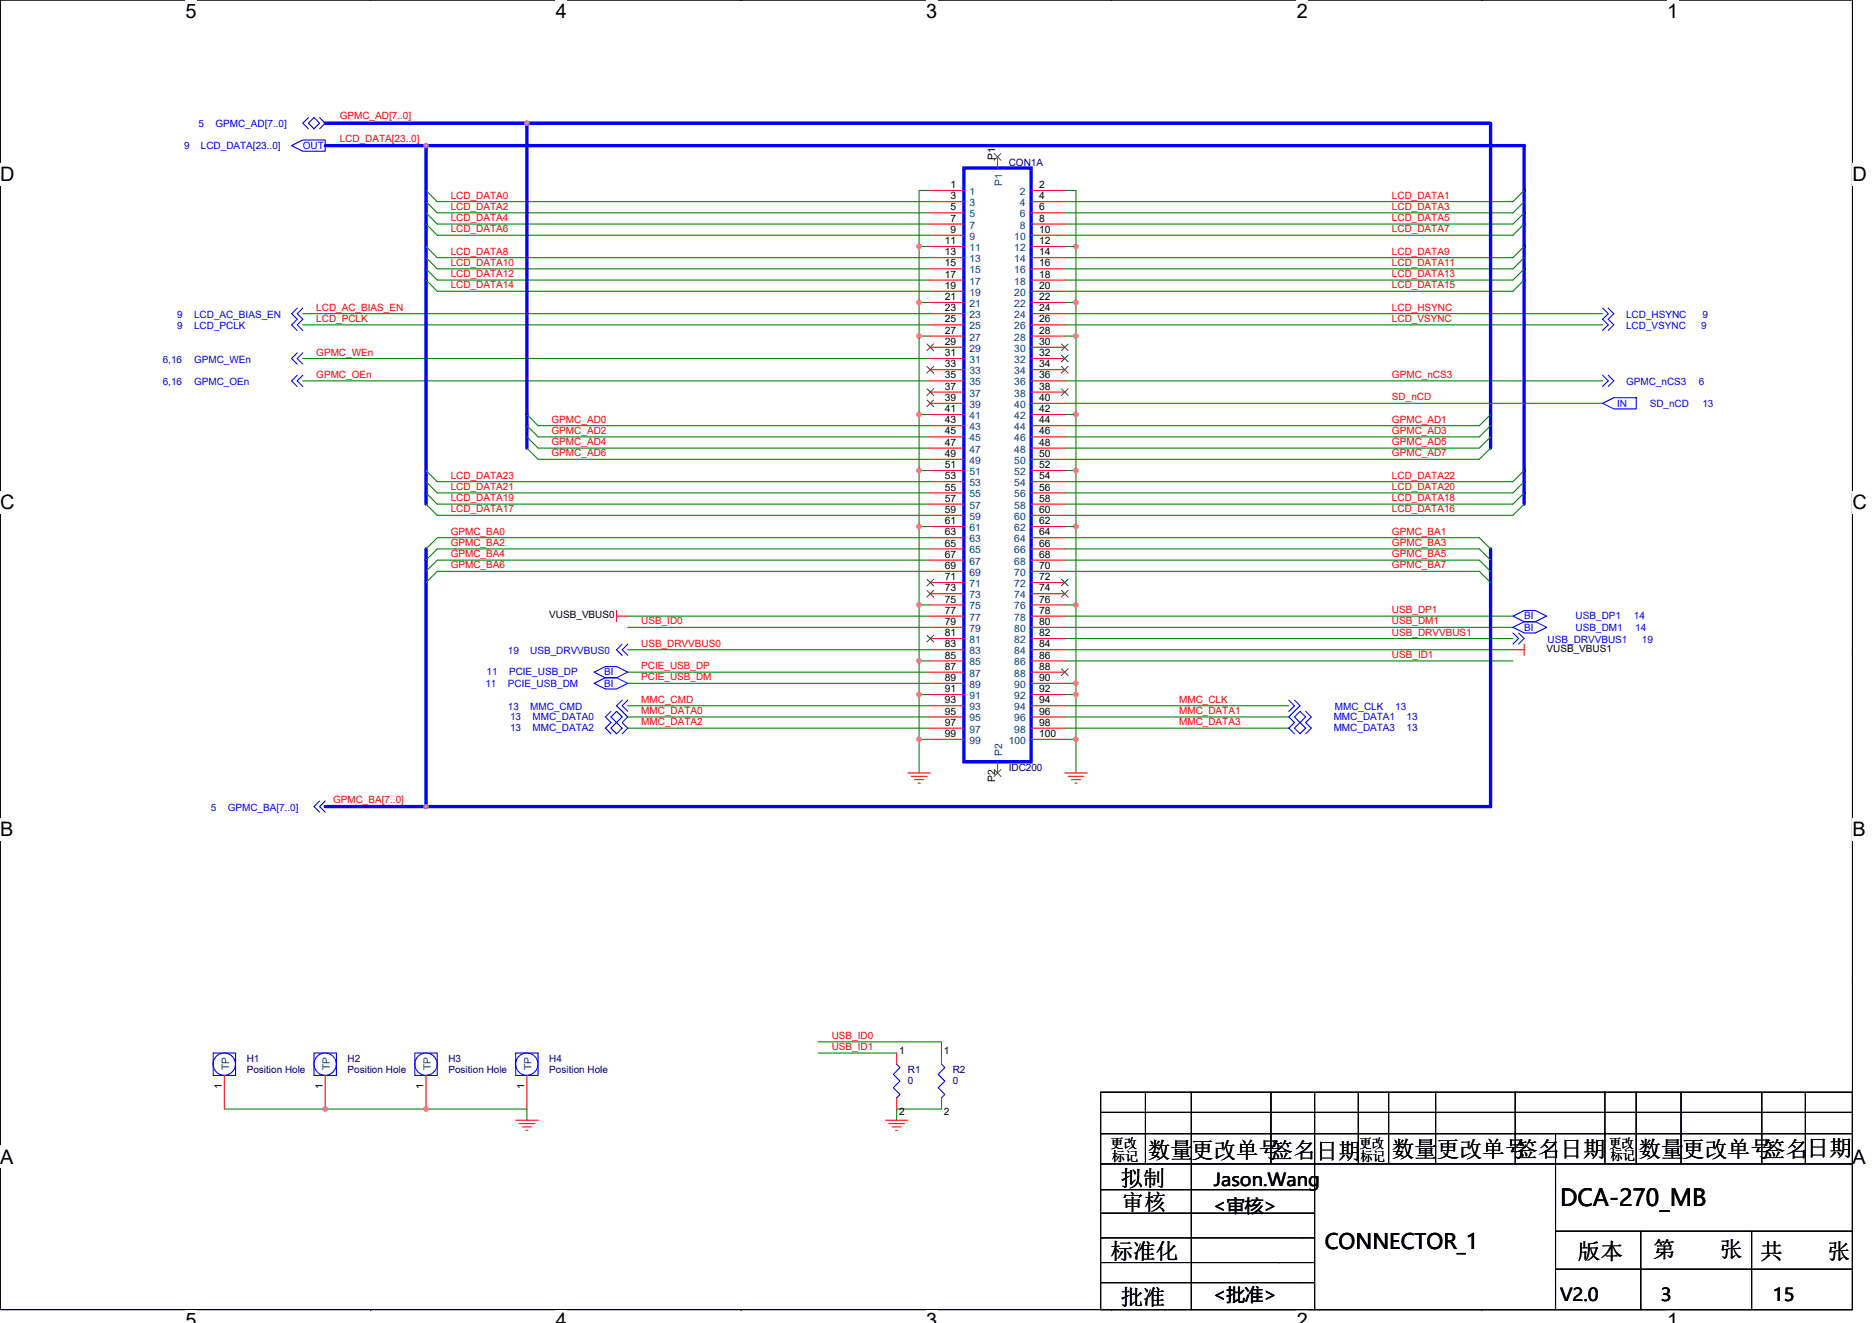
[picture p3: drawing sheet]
<svg xmlns="http://www.w3.org/2000/svg" width="297mm" height="210mm" viewBox="0 0 297 210" stroke-linecap="round" stroke-linejoin="round" font-family="sans-serif">
<path d="M0 0h293.9v207.9h-293.9z" fill="none" stroke="#000" stroke-width=".17"/>
<g fill="#fff">
<path d="M29.4 0h1.8v3.5h-1.8z"/>
<path d="M29.4 207.9h1.8v2h-1.8z"/>
</g>
<path d="M58.8 0h.1M58.8 207.9h.1" fill="none" stroke="#000" stroke-width=".17"/>
<g fill="#fff">
<path d="M88.2 0h1.8v3.5h-1.8z"/>
<path d="M88.2 207.9h1.8v2h-1.8z"/>
</g>
<path d="M117.6 0h.1M117.6 207.9h.1" fill="none" stroke="#000" stroke-width=".17"/>
<g fill="#fff">
<path d="M147 0h1.7v3.5h-1.7z"/>
<path d="M147 207.9h1.7v2h-1.7z"/>
</g>
<path d="M176.4 0h.1M176.4 207.9h.1" fill="none" stroke="#000" stroke-width=".17"/>
<g fill="#fff">
<path d="M205.8 0h1.7v3.5h-1.7z"/>
<path d="M205.8 207.9h1.7v2h-1.7z"/>
</g>
<path d="M235.2 0h.1M235.2 207.9h.1" fill="none" stroke="#000" stroke-width=".17"/>
<g fill="#fff">
<path d="M264.5 0h1.8v3.5h-1.8z"/>
<path d="M264.5 207.9h1.8v2h-1.8z"/>
<path d="M0 26h2.3v3.5h-2.3z"/>
<path d="M293.9 26h2.3v3.5h-2.3z"/>
<path d="M0 77.9h2.3v3.5h-2.3z"/>
<path d="M293.9 77.9h2.3v3.5h-2.3z"/>
</g>
<path d="M0 52h.1M293.9 52h.1" fill="none" stroke="#000" stroke-width=".17"/>
<g fill="#fff">
<path d="M0 129.9h2.1v3.5h-2.1z"/>
<path d="M293.9 129.9h2.1v3.5h-2.1z"/>
</g>
<path d="M0 103.9h.1M293.9 103.9h.1" fill="none" stroke="#000" stroke-width=".17"/>
<g fill="#fff">
<path d="M0 181.9h2.2v3.5h-2.2z"/>
<path d="M293.9 181.9h2.2v3.5h-2.2z"/>
</g>
<g fill="none" stroke="#000" stroke-width=".17">
<path d="M0 155.9h.1M293.9 155.9h.1M174.6 176.6h119.3M174.6 179.9h119.3M174.6 173.4h119.3v34.5h-119.3zM181.8 173.4v11.3M189 173.4v34.5M201.7 173.4v11.3M208.6 173.4v34.5M215.5 173.4v11.3M220.3 173.4v11.3M227.8 173.4v11.3"/>
<path d="M240.4 173.4v11.3M246.8 179.9v28M254.7 173.4v11.3M259.6 173.4v11.3M266.7 173.4v11.3M279.5 173.4v11.3M286.5 173.4v11.3M174.6 184.7h119.3M208.6 192.6h-33.8M208.6 188.8h-34M208.6 196.5h-34M246.8 195.4h47.1"/>
<path d="M260.3 195.4v12.5M277.9 195.4v12.5M174.6 200.4h28.5M208.6 203.6h-34M208.6 200.4h-5.7M246.8 201.4h47.1"/>
</g>
<g fill="none" stroke="#008000" stroke-width=".17">
<path d="M67.6 30.2l1.8 1.8h78.2M67.6 32l1.8 1.8h78.2M67.6 33.8l1.8 1.8h78.2M67.6 35.6l1.8 1.7h78.2M67.6 39.1l1.8 1.8h78.2M145.8 39.1v8.9M145.8 39.1h1.8M147.6 30.2h-1.8v8.9M168.9 30.2h1.8v8.9M168.9 39.1h1.8M170.7 39.1v8.9M241.8 39.1l-1.7 1.8h-71.2"/>
<path d="M241.8 30.2l-1.7 1.8h-71.2M241.8 32l-1.7 1.8h-71.2M241.8 33.8l-1.7 1.8h-71.2M241.8 35.6l-1.7 1.7h-71.2M48 51.6h99.6M48 49.8h99.6M48 56.9h99.6M67.6 40.9l1.8 1.8h78.2M67.6 42.7l1.8 1.7h78.2M67.6 44.5l1.8 1.7h78.2M145.8 48v5.3M145.8 53.3v12.5"/>
<path d="M145.8 48h1.8M145.8 53.3h1.8M168.9 48h1.8M168.9 53.3h1.8M168.9 49.8h85.4M168.9 51.6h85.4M170.7 48v5.3M170.7 53.3v12.5M241.8 40.9l-1.7 1.8h-71.2M241.8 42.7l-1.7 1.8-71.2-.1M241.8 44.5l-1.7 1.7h-71.2M48 60.5h99.6"/>
<path d="M67.6 74.7l1.8 1.8h78.2M67.6 76.5l1.8 1.7h78.2M67.6 78.2l1.8 1.8h78.2M83.6 65.8l1.8 1.8h62.2M83.6 67.6l1.8 1.7h62.2M83.6 69.3l1.8 1.8h62.2M83.6 71.1l1.8 1.8h62.2M145.8 65.8v8.9M145.8 74.7v8.9M145.8 65.8h1.8M145.8 74.7h1.8M168.9 65.8h1.8"/>
<path d="M168.9 74.7h1.8M168.9 60.5h85.4M168.9 64h85.4M170.7 65.8v8.9M170.7 74.7v8.9M236.5 65.8l-1.8 1.8h-65.8M236.5 67.6l-1.8 1.7h-65.8M236.5 69.3l-1.8 1.8h-65.8M236.5 71.1l-1.8 1.8h-65.8M241.8 74.7l-1.7 1.8h-71.2M241.8 76.5l-1.7 1.7h-71.2M241.8 78.2l-1.7 1.8h-71.2"/>
<path d="M67.6 80l1.8 1.8h78.2M99.6 97.8h48M99.6 99.6h48M145.8 83.6v12.4M145.8 83.6h1.8M147.6 85.3h-78.2l-1.8 1.8M147.6 87.1h-78.2l-1.8 1.8M147.6 90.7h-78.2l-1.8 1.8M147.6 88.9h-78.2l-1.8 1.8M147.6 96h-1.8v8.9M168.9 97.8h71.2M168.9 99.6h71.2"/>
<path d="M168.9 83.6h1.8M168.9 96h1.8M168.9 85.3h65.8l1.8 1.8M168.9 87.1h65.8l1.8 1.8M168.9 88.9h65.8l1.8 1.8M168.9 90.7h65.8l1.8 1.8M170.7 96v12.5M170.7 83.6v12.4M241.8 80l-1.7 1.8h-71.2M99.6 103.1h48M99.6 106.7h48M99.6 108.5h48"/>
<path d="M99.6 112h48M99.6 113.8h48M99.6 115.6h48M145.8 104.9v5.3M145.8 110.2v7.1M145.8 117.3v5.4M145.8 104.9h1.8M145.8 110.2h1.8M145.8 117.3h1.8M168.9 101.3h71.2M168.9 104.9h71.2M168.9 110.2h1.8"/>
<path d="M168.9 117.3h1.8v5.4M168.9 108.5h1.8M168.9 112h35.6M168.9 113.8h35.6M168.9 115.6h35.6M168.9 103.1h71.2M170.7 108.5v1.7M170.7 110.2v7.1M35.6 176h48v1.8M129.8 167.1h12.5M129.8 165.4h19.6v1.7M149.4 176h-7.1v1.8"/>
</g>
<path d="M51.6 19.6h32v51.5M83.6 19.6h152.9v51.5M51.6 23.1h16M67.6 23.1v56.9M67.6 23.1h174.2v56.9M152.9 26.7h10.7v94.2h-10.7zM67.6 87.1v40.9M236.5 87.1v40.9h-168.9M51.6 128h16" fill="none" stroke="#00f" stroke-width=".53"/>
<g fill="#f0f" stroke="#f0f" stroke-width=".17">
<circle cx="67.6" cy="23.1" r=".35"/>
<circle cx="83.6" cy="19.5" r=".35"/>
<circle cx="170.7" cy="108.4" r=".35"/>
<circle cx="170.7" cy="96" r=".35"/>
<circle cx="67.6" cy="128" r=".35"/>
<circle cx="170.7" cy="117.3" r=".35"/>
<circle cx="170.7" cy="110.2" r=".35"/>
<circle cx="170.7" cy="39.1" r=".35"/>
<circle cx="145.8" cy="39.1" r=".35"/>
<circle cx="145.8" cy="48" r=".35"/>
<circle cx="145.8" cy="53.3" r=".35"/>
<circle cx="145.8" cy="65.8" r=".35"/>
<circle cx="145.8" cy="74.7" r=".35"/>
<circle cx="145.8" cy="83.6" r=".35"/>
<circle cx="145.8" cy="96" r=".35"/>
<circle cx="145.8" cy="104.9" r=".35"/>
<circle cx="145.8" cy="110.2" r=".35"/>
<circle cx="145.8" cy="117.3" r=".35"/>
<circle cx="170.7" cy="53.3" r=".35"/>
<circle cx="170.7" cy="48" r=".35"/>
<circle cx="170.7" cy="65.8" r=".35"/>
<circle cx="170.7" cy="83.6" r=".35"/>
<circle cx="170.7" cy="74.7" r=".35"/>
<circle cx="67.6" cy="176" r=".35"/>
<circle cx="51.6" cy="176" r=".35"/>
</g>
<g fill="none" stroke="#f00" stroke-width=".17">
<path d="M147.6 30.2h5.3M147.6 32h5.3M147.6 33.8h5.3M147.6 35.6h5.3M147.6 37.3h5.3M147.6 39.1h5.3M158.3 24.9v1.8M163.6 30.2h5.3M163.6 32h5.3M163.6 33.8h5.3M163.6 35.6h5.3M163.6 37.3h5.3"/>
<path d="M163.6 39.1h5.3M147.6 40.9h5.3M147.6 42.7h5.3M147.6 44.4h5.3M147.6 46.2h5.3M147.6 48h5.3M147.6 49.8h5.3M147.6 51.6h5.3M147.6 53.3h5.3M147.6 55.1h5.3M147.6 56.9h5.3M147.6 58.7h5.3"/>
<path d="M163.6 40.9h5.3M163.6 42.7h5.3M163.6 44.4h5.3M163.6 46.2h5.3M163.6 48h5.3M163.6 49.8h5.3M163.6 51.6h5.3M163.6 53.3h5.3M163.6 55.1h5.3M163.6 56.9h5.3M163.6 58.7h5.3M147.6 60.5h5.3"/>
<path d="M147.6 62.2h5.3M147.6 64h5.3M147.6 65.8h5.3M147.6 67.6h5.3M147.6 69.3h5.3M147.6 71.1h5.3M147.6 72.9h5.3M147.6 74.7h5.3M147.6 76.5h5.3M147.6 78.2h5.3M163.6 60.5h5.3M163.6 62.2h5.3"/>
<path d="M163.6 64h5.3M163.6 65.8h5.3M163.6 67.6h5.3M163.6 69.3h5.3M163.6 71.1h5.3M163.6 72.9h5.3M163.6 74.7h5.3M163.6 76.5h5.3M163.6 78.2h5.3M97.8 97.8h1.8M97.8 96.9v1.8M147.6 80h5.3"/>
<path d="M147.6 81.8h5.3M147.6 83.6h5.3M147.6 85.3h5.3M147.6 87.1h5.3M147.6 88.9h5.3M147.6 90.7h5.3M147.6 92.5h5.3M147.6 94.2h5.3M147.6 96h5.3M147.6 97.8h5.3M147.6 99.6h5.3M163.6 80h5.3"/>
<path d="M163.6 81.8h5.3M163.6 83.6h5.3M163.6 85.3h5.3M163.6 87.1h5.3M163.6 88.9h5.3M163.6 90.7h5.3M163.6 92.5h5.3M163.6 94.2h5.3M163.6 96h5.3M163.6 97.8h5.3M163.6 99.6h5.3M147.6 101.3h5.3"/>
<path d="M147.6 103.1h5.3M147.6 104.9h5.3M147.6 106.7h5.3M147.6 108.5h5.3M147.6 110.2h5.3M147.6 112h5.3M147.6 113.8h5.3M147.6 115.6h5.3M147.6 117.3h5.3M163.6 101.3h5.3M163.6 103.1h5.3M163.6 104.9h5.3"/>
<path d="M163.6 106.7h5.3M163.6 108.5h5.3M163.6 110.2h5.3M163.6 112h5.3M163.6 113.8h5.3M163.6 115.6h5.3M163.6 117.3h5.3M240.1 103.1h1.7M241.8 102.2v1.8M144.1 122.7h3.5M144.6 123.2h2.5M145.1 123.7h1.5"/>
<path d="M145.7 124.3h.3M158.3 120.9v1.8M168.9 122.7h3.6M169.5 123.2h2.5M170 123.7h1.4M170.6 124.3h.3M35.6 170.7v5.3M51.6 170.7v5.3M67.6 170.7v5.3M81.8 177.8h3.6M82.4 178.3h2.5M82.9 178.9h1.4"/>
<path d="M83.4 179.4h.4M83.6 170.7v5.3M140.5 177.8h3.6M141 178.3h2.5M141.6 178.9h1.4M142.1 179.4h.3M142.3 167.1v1.8M142.3 174.2v1.8M149.4 167.1v1.8M149.4 174.2v1.8"/>
</g>
<g fill="none" stroke="#00f" stroke-width=".17">
<path d="M48.9 18.7l-.9 .9 .9 .8M48.9 19.6l.9-.9 .9 .9-.9 .8zM50.7 18.7l.9 .9-.9 .8M46.3 23.1l1.7-.9h3.6v1.8h-3.6zM47.2 48.9l-.9 .9 .9 .9-.9 .9 .9 .9M47.2 56l-.9 .9 .9 .9M47.2 59.6l-.9 .9 .9 .8M48 48.9l-.8 .9 .8 .9-.8 .9 .8 .9M48 56l-.8 .9 .8 .9M48 59.6l-.8 .9 .8 .8M254.3 48.9l.9 .9-.9 .9 .9 .9-.9 .9M254.3 59.6l.9 .9-.9 .8"/>
<path d="M255.2 48.9l.9 .9-.9 .9 .9 .9-.9 .9M255.2 59.6l.9 .9-.9 .8M254.3 64l1.8-.9h3.5v1.8h-3.5zM240.1 97.8l1.7-.9h1.8l1.8 .9-1.8 .9h-1.8zM240.1 99.6l1.7-.9h1.8l1.8 .9-1.8 .9h-1.8zM94.3 108.5l1.8-.9h1.7l1.8 .9-1.8 .8h-1.7zM94.3 106.7l1.8-.9h1.7l1.8 .9-1.8 .9h-1.7zM96.9 113.8l.9-.9 .9 .9-.9 .9zM96.9 115.6l.9-.9 .9 .9-.9 .9zM96.9 112.9l-.8 .9 .8 .9-.8 .9 .8 .9M98.7 102.2l-.9 .9 .9 .9M98.7 111.1l-.9 .9 1.8 1.8-.9 .9 .9 .9-.9 .9"/>
<path d="M99.6 102.2l-.9 .9 .9 .9M99.6 111.1l-.9 .9 .9 .9M204.5 111.1l.9 .9-.9 .9M205.4 111.1l.9 .9-1.8 1.8 .9 .9-.9 .9 .9 .9M205.4 113.8l.9-.9 .9 .9-.9 .9zM206.3 114.7l.9 .9-.9 .9-.9-.9zM207.2 112.9l.9 .9-.9 .9 .9 .9-.9 .9M240.1 100.5l.9 .8-.9 .9M241 100.5l.8 .8-.8 .9M50.7 127.1l-.9 .9 .9 .9M51.6 127.1l-.9 .9 .9 .9M33.8 167.1h3.6v3.6h-3.6z"/>
<path d="M49.8 167.1h3.6v3.6h-3.6zM65.8 167.1h3.6v3.6h-3.6zM81.8 167.1h3.6v3.6h-3.6zM142.3 168.9l.5 .5-1.1 1.1 1.1 1.1-1.1 1 1.1 1.1-.5 .5M149.4 168.9l.5 .5-1 1.1 1 1.1-1 1 1 1.1-.5 .5"/>
<circle cx="35.6" cy="168.9" r="1.77"/>
<circle cx="51.6" cy="168.9" r="1.77"/>
<circle cx="67.6" cy="168.9" r="1.77"/>
<circle cx="83.6" cy="168.9" r="1.77"/>
</g>
<g fill="none" stroke="#804000" stroke-width=".16">
<path d="M157.8 24.4l1 1M158.8 24.4l-1.1 1M147.1 54.6l1.1 1.1M147.1 58.1l1.1 1.1M148.1 54.6l-1 1.1M148.1 58.1l-1 1.1M168.4 54.6l1.1 1.1M168.4 56.4l1.1 1M168.4 58.1l1.1 1.1M169.5 54.6l-1.1 1.1M169.5 56.4l-1.1 1M169.5 58.1l-1.1 1.1"/>
<path d="M147.1 61.7l1.1 1.1M147.1 63.5l1.1 1.1M148.1 61.7l-1 1.1M148.1 63.5l-1 1.1M168.4 61.7l1.1 1.1M169.5 61.7l-1.1 1.1M147.1 91.9l1.1 1.1M147.1 93.7l1.1 1.1M148.1 91.9l-1 1.1M148.1 93.7l-1 1.1M168.4 91.9l1.1 1.1M168.4 93.7l1.1 1.1"/>
<path d="M169.5 91.9l-1.1 1.1M169.5 93.7l-1.1 1.1M147.1 100.8l1.1 1.1M148.1 100.8l-1 1.1M168.4 106.2l1.1 1M169.5 106.2l-1.1 1M157.8 122.2l1 1M158.8 122.2l-1.1 1"/>
</g>
<text font-size="3.7" x="247.5" y="191.5">DCA-270_MB</text>
<g font-size="3.5">
<text x="182.1" y="183.8">数量更改单号签名</text>
<text x="208.8" y="184">日期</text>
<text x="220.9" y="183.6">数量</text>
<text x="228" y="183.6">更改单号</text>
<text x="240.4" y="183.6">签名</text>
<text x="247.5" y="183.6">日期</text>
<text x="260" y="183.6">数量</text>
<text x="266.9" y="183.6">更改单号签名</text>
<text x="286.7" y="183.5">日期</text>
<text x="177.8" y="188.3">拟制</text>
<text x="178" y="192">审核</text>
<text x="176.2" y="199.8">标准化</text>
<text x="250.4" y="199.8">版本</text>
<text x="262.3" y="199.5">第　　张</text>
<text x="279.4" y="199.8">共　　张</text>
<text x="177.8" y="207.1">批准</text>
</g>
<text font-size="3.4" x="210.2" y="198.2">CONNECTOR_1</text>
<g font-size="3.2">
<text x="29.4" y="2.8">5</text>
<text x="88.2" y="2.8">4</text>
<text x="147" y="2.8">3</text>
<text x="205.8" y="2.8">2</text>
<text x="264.5" y="2.8">1</text>
<text x="0" y="28.8">D</text>
<text x="293.9" y="28.8">D</text>
<text x="0" y="80.8">C</text>
<text x="293.9" y="80.8">C</text>
<text x="0" y="132.7">B</text>
<text x="293.9" y="132.7">B</text>
<text x="0" y="184.7">A</text>
<text x="293.9" y="184.7">A</text>
<text x="29.4" y="210.7">5</text>
<text x="88.2" y="210.7">4</text>
<text x="147" y="210.7">3</text>
<text x="205.8" y="210.7">2</text>
<text x="264.5" y="210.7">1</text>
</g>
<g font-size="2.8">
<text x="192.6" y="188.2">Jason.Wang</text>
<text x="192.4" y="192.3">&lt;审核&gt;</text>
<text x="192.4" y="206.5">&lt;批准&gt;</text>
<text x="247.5" y="206.5">V2.0</text>
<text x="263.5" y="206.5">3</text>
<text x="281.3" y="206.5">15</text>
</g>
<g font-size="2.1">
<text x="176.2" y="182.2">更改</text>
<text x="176.4" y="184.3">标记</text>
<text x="215.7" y="182.2">更改</text>
<text x="215.9" y="184.3">标记</text>
<text x="255.4" y="182.2">更改</text>
<text x="255.5" y="184.1">标记</text>
</g>
<g font-size="1.6" fill="#00f">
<text x="29.2" y="23.6">9</text>
<text x="31.5" y="20.1">5</text>
<text x="31.9" y="23.6">LCD_DATA[23..0]</text>
<text x="34.2" y="20.1">GPMC_AD[7..0]</text>
<text x="48" y="23.6">OUT</text>
<text x="28.1" y="50.5">9</text>
<text x="28.1" y="52.3">9</text>
<text x="30.8" y="50.5">LCD_AC_BIAS_EN</text>
<text x="30.8" y="52.3">LCD_PCLK</text>
<text x="258" y="50.5">LCD_HSYNC</text>
<text x="258" y="52.3">LCD_VSYNC</text>
<text x="269.9" y="52.3">9</text>
<text x="270.1" y="50.5">9</text>
<text x="25.8" y="57.6">6,16</text>
<text x="30.8" y="57.6">GPMC_WEn</text>
<text x="25.8" y="61.2">6,16</text>
<text x="30.8" y="61.2">GPMC_OEn</text>
<text x="256.6" y="64.5">IN</text>
<text x="258" y="61.2">GPMC_nCS3</text>
<text x="261.8" y="64.5">SD_nCD</text>
<text x="269.6" y="61.2">6</text>
<text x="270.1" y="64.5">13</text>
<text x="241.8" y="98.3">BI</text>
<text x="241.8" y="100.1">BI</text>
<text x="250" y="98.3">USB_DP1</text>
<text x="250" y="100.1">USB_DM1</text>
<text x="259.3" y="98.3">14</text>
<text x="259.5" y="100.1">14</text>
<text x="77.2" y="107.2">11</text>
<text x="80.6" y="103.8">19</text>
<text x="80.8" y="107.2">PCIE_USB_DP</text>
<text x="84.1" y="103.8">USB_DRVVBUS0</text>
<text x="95.9" y="107.2">BI</text>
<text x="245.6" y="102">USB_DRVVBUS1</text>
<text x="260.5" y="102">19</text>
<text x="77" y="109">11</text>
<text x="80.6" y="109">PCIE_USB_DM</text>
<text x="80.6" y="112.7">13</text>
<text x="84.1" y="112.7">MMC_CMD</text>
<text x="95.9" y="109">BI</text>
<text x="211.8" y="112.7">MMC_CLK</text>
<text x="221.4" y="112.7">13</text>
<text x="80.9" y="114.3">13</text>
<text x="80.9" y="116.1">13</text>
<text x="84.5" y="114.3">MMC_DATA0</text>
<text x="84.5" y="116.1">MMC_DATA2</text>
<text x="211.6" y="114.3">MMC_DATA1</text>
<text x="211.6" y="116.1">MMC_DATA3</text>
<text x="223.2" y="114.3">13</text>
<text x="223.2" y="116.1">13</text>
<text x="33.5" y="128.7">5</text>
<text x="36.1" y="128.7">GPMC_BA[7..0]</text>
</g>
<g font-size="1.6" fill="#f00">
<text x="53.9" y="22.5">LCD_DATA[23..0]</text>
<text x="53.9" y="18.9">GPMC_AD[7..0]</text>
<text x="71.5" y="31.5">LCD_DATA0</text>
<text x="71.5" y="33.3">LCD_DATA2</text>
<text x="71.5" y="35.1">LCD_DATA4</text>
<text x="220.9" y="31.5">LCD_DATA1</text>
<text x="220.9" y="33.3">LCD_DATA3</text>
<text x="220.9" y="35.1">LCD_DATA5</text>
<text x="71.5" y="36.9">LCD_DATA6</text>
<text x="71.5" y="40.4">LCD_DATA8</text>
<text x="220.9" y="40.4">LCD_DATA9</text>
<text x="220.9" y="36.9">LCD_DATA7</text>
<text x="71.5" y="42.2">LCD_DATA10</text>
<text x="71.5" y="44">LCD_DATA12</text>
<text x="71.5" y="45.8">LCD_DATA14</text>
<text x="220.9" y="42.2">LCD_DATA11</text>
<text x="220.9" y="44">LCD_DATA13</text>
<text x="220.9" y="45.8">LCD_DATA15</text>
<text x="50.2" y="51.1">LCD_PCLK</text>
<text x="50.2" y="49.3">LCD_AC_BIAS_EN</text>
<text x="220.9" y="49.3">LCD_HSYNC</text>
<text x="220.9" y="51.1">LCD_VSYNC</text>
<text x="50.2" y="56.4">GPMC_WEn</text>
<text x="50.2" y="60">GPMC_OEn</text>
<text x="220.9" y="60">GPMC_nCS3</text>
<text x="220.9" y="63.5">SD_nCD</text>
<text x="87.5" y="67.1">GPMC_AD0</text>
<text x="87.5" y="68.9">GPMC_AD2</text>
<text x="87.5" y="70.7">GPMC_AD4</text>
<text x="220.9" y="67.1">GPMC_AD1</text>
<text x="220.9" y="68.9">GPMC_AD3</text>
<text x="220.9" y="70.7">GPMC_AD5</text>
<text x="71.5" y="76">LCD_DATA23</text>
<text x="71.5" y="77.8">LCD_DATA21</text>
<text x="87.5" y="72.4">GPMC_AD6</text>
<text x="220.9" y="72.4">GPMC_AD7</text>
<text x="220.9" y="76">LCD_DATA22</text>
<text x="220.9" y="77.8">LCD_DATA20</text>
<text x="71.5" y="79.5">LCD_DATA19</text>
<text x="71.5" y="81.3">LCD_DATA17</text>
<text x="220.9" y="79.5">LCD_DATA18</text>
<text x="220.9" y="81.3">LCD_DATA16</text>
<text x="71.5" y="84.9">GPMC_BA0</text>
<text x="71.5" y="86.7">GPMC_BA2</text>
<text x="71.5" y="88.4">GPMC_BA4</text>
<text x="220.9" y="84.9">GPMC_BA1</text>
<text x="220.9" y="86.7">GPMC_BA3</text>
<text x="220.9" y="88.4">GPMC_BA5</text>
<text x="71.5" y="90.2">GPMC_BA6</text>
<text x="220.9" y="90.2">GPMC_BA7</text>
<text x="101.7" y="99.1">USB_ID0</text>
<text x="220.9" y="97.3">USB_DP1</text>
<text x="220.9" y="99.1">USB_DM1</text>
<text x="220.9" y="100.9">USB_DRVVBUS1</text>
<text x="101.7" y="102.7">USB_DRVVBUS0</text>
<text x="101.7" y="106.2">PCIE_USB_DP</text>
<text x="101.7" y="108">PCIE_USB_DM</text>
<text x="220.9" y="104.4">USB_ID1</text>
<text x="101.7" y="111.5">MMC_CMD</text>
<text x="101.7" y="113.3">MMC_DATA0</text>
<text x="187.1" y="111.5">MMC_CLK</text>
<text x="187.1" y="113.3">MMC_DATA1</text>
<text x="101.7" y="115.1">MMC_DATA2</text>
<text x="187.1" y="115.1">MMC_DATA3</text>
<text x="52.8" y="127.4">GPMC_BA[7..0]</text>
<text x="132" y="166.7">USB_ID1</text>
<text x="132" y="164.9">USB_ID0</text>
</g>
<g font-size="1.6">
<text x="150.8" y="29.8">1</text>
<text x="157.9" y="25.4" transform="rotate(-90 157.9 25.4)">P1</text>
<text x="164.9" y="29.8">2</text>
<text x="150.8" y="31.6">3</text>
<text x="150.8" y="33.4">5</text>
<text x="150.8" y="35.2">7</text>
<text x="164.9" y="31.6">4</text>
<text x="164.9" y="33.4">6</text>
<text x="164.9" y="35.2">8</text>
<text x="149.9" y="38.7">11</text>
<text x="149.9" y="40.5">13</text>
<text x="150.8" y="37">9</text>
<text x="164.9" y="37">10</text>
<text x="164.9" y="38.7">12</text>
<text x="164.9" y="40.5">14</text>
<text x="149.9" y="42.3">15</text>
<text x="149.9" y="44.1">17</text>
<text x="149.9" y="45.8">19</text>
<text x="149.9" y="47.6">21</text>
<text x="164.9" y="42.3">16</text>
<text x="164.9" y="44.1">18</text>
<text x="164.9" y="45.8">20</text>
<text x="164.9" y="47.6">22</text>
<text x="149.9" y="49.4">23</text>
<text x="149.9" y="51.2">25</text>
<text x="149.9" y="53">27</text>
<text x="164.9" y="49.4">24</text>
<text x="164.9" y="51.2">26</text>
<text x="164.9" y="53">28</text>
<text x="149.9" y="54.7">29</text>
<text x="149.9" y="56.5">31</text>
<text x="149.9" y="58.3">33</text>
<text x="164.9" y="54.7">30</text>
<text x="164.9" y="56.5">32</text>
<text x="164.9" y="58.3">34</text>
<text x="149.9" y="60.1">35</text>
<text x="149.9" y="61.8">37</text>
<text x="149.9" y="63.6">39</text>
<text x="149.9" y="65.4">41</text>
<text x="164.9" y="60.1">36</text>
<text x="164.9" y="61.8">38</text>
<text x="164.9" y="63.6">40</text>
<text x="164.9" y="65.4">42</text>
<text x="149.9" y="67.2">43</text>
<text x="149.9" y="69">45</text>
<text x="149.9" y="70.7">47</text>
<text x="164.9" y="67.2">44</text>
<text x="164.9" y="69">46</text>
<text x="164.9" y="70.7">48</text>
<text x="149.9" y="72.5">49</text>
<text x="149.9" y="74.3">51</text>
<text x="149.9" y="76.1">53</text>
<text x="149.9" y="77.9">55</text>
<text x="164.9" y="72.5">50</text>
<text x="164.9" y="74.3">52</text>
<text x="164.9" y="76.1">54</text>
<text x="164.9" y="77.9">56</text>
<text x="149.9" y="79.6">57</text>
<text x="149.9" y="81.4">59</text>
<text x="149.9" y="83.2">61</text>
<text x="164.9" y="79.6">58</text>
<text x="164.9" y="81.4">60</text>
<text x="164.9" y="83.2">62</text>
<text x="149.9" y="85">63</text>
<text x="149.9" y="86.7">65</text>
<text x="149.9" y="88.5">67</text>
<text x="164.9" y="85">64</text>
<text x="164.9" y="86.7">66</text>
<text x="164.9" y="88.5">68</text>
<text x="149.9" y="90.3">69</text>
<text x="149.9" y="92.1">71</text>
<text x="149.9" y="93.9">73</text>
<text x="149.9" y="95.6">75</text>
<text x="164.9" y="90.3">70</text>
<text x="164.9" y="92.1">72</text>
<text x="164.9" y="93.9">74</text>
<text x="164.9" y="95.6">76</text>
<text x="87.2" y="98.1">VUSB_VBUS0</text>
<text x="149.9" y="97.4">77</text>
<text x="149.9" y="99.2">79</text>
<text x="149.9" y="101">81</text>
<text x="164.9" y="97.4">78</text>
<text x="164.9" y="99.2">80</text>
<text x="164.9" y="101">82</text>
<text x="149.9" y="102.7">83</text>
<text x="149.9" y="104.5">85</text>
<text x="149.9" y="106.3">87</text>
<text x="164.9" y="102.7">84</text>
<text x="164.9" y="104.5">86</text>
<text x="164.9" y="106.3">88</text>
<text x="245.4" y="103.5">VUSB_VBUS1</text>
<text x="149.9" y="108.1">89</text>
<text x="149.9" y="109.9">91</text>
<text x="149.9" y="111.6">93</text>
<text x="149.9" y="113.4">95</text>
<text x="164.9" y="108.1">90</text>
<text x="164.9" y="109.9">92</text>
<text x="164.9" y="111.6">94</text>
<text x="164.9" y="113.4">96</text>
<text x="149.9" y="115.2">97</text>
<text x="149.9" y="117">99</text>
<text x="164.9" y="115.2">98</text>
<text x="164.9" y="117">100</text>
<text x="157.9" y="124.1" transform="rotate(-90 157.9 124.1)">P2</text>
<text x="142.7" y="167.3">1</text>
<text x="149.8" y="167.3">1</text>
<text x="35.2" y="172.8" transform="rotate(-90 35.2 172.8)">1</text>
<text x="51.2" y="172.8" transform="rotate(-90 51.2 172.8)">1</text>
<text x="67.2" y="172.8" transform="rotate(-90 67.2 172.8)">1</text>
<text x="83.2" y="172.8" transform="rotate(-90 83.2 172.8)">1</text>
<text x="142.7" y="176.9">2</text>
<text x="149.8" y="176.9">2</text>
</g>
<g font-size="1.6" fill="#004080">
<text x="159" y="29.5" transform="rotate(-90 159 29.5)">P1</text>
<text x="153.8" y="30.9">1</text>
<text x="153.8" y="32.7">3</text>
<text x="153.8" y="34.5">5</text>
<text x="161.8" y="30.9">2</text>
<text x="161.8" y="32.7">4</text>
<text x="161.8" y="34.5">6</text>
<text x="153.8" y="36.3">7</text>
<text x="153.8" y="38.1">9</text>
<text x="153.8" y="39.8">11</text>
<text x="153.8" y="41.6">13</text>
<text x="160.9" y="38.1">10</text>
<text x="160.9" y="39.8">12</text>
<text x="160.9" y="41.6">14</text>
<text x="161.8" y="36.3">8</text>
<text x="153.8" y="43.4">15</text>
<text x="153.8" y="45.2">17</text>
<text x="153.8" y="46.9">19</text>
<text x="160.9" y="43.4">16</text>
<text x="160.9" y="45.2">18</text>
<text x="160.9" y="46.9">20</text>
<text x="153.8" y="48.7">21</text>
<text x="153.8" y="50.5">23</text>
<text x="153.8" y="52.3">25</text>
<text x="160.9" y="48.7">22</text>
<text x="160.9" y="50.5">24</text>
<text x="160.9" y="52.3">26</text>
<text x="153.8" y="54.1">27</text>
<text x="153.8" y="55.8">29</text>
<text x="153.8" y="57.6">31</text>
<text x="153.8" y="59.4">33</text>
<text x="160.9" y="54.1">28</text>
<text x="160.9" y="55.8">30</text>
<text x="160.9" y="57.6">32</text>
<text x="160.9" y="59.4">34</text>
<text x="153.8" y="61.2">35</text>
<text x="153.8" y="62.9">37</text>
<text x="153.8" y="64.7">39</text>
<text x="160.9" y="61.2">36</text>
<text x="160.9" y="62.9">38</text>
<text x="160.9" y="64.7">40</text>
<text x="153.8" y="66.5">41</text>
<text x="153.8" y="68.3">43</text>
<text x="153.8" y="70.1">45</text>
<text x="153.8" y="71.8">47</text>
<text x="160.9" y="66.5">42</text>
<text x="160.9" y="68.3">44</text>
<text x="160.9" y="70.1">46</text>
<text x="160.9" y="71.8">48</text>
<text x="153.8" y="73.6">49</text>
<text x="153.8" y="75.4">51</text>
<text x="153.8" y="77.2">53</text>
<text x="160.9" y="73.6">50</text>
<text x="160.9" y="75.4">52</text>
<text x="160.9" y="77.2">54</text>
<text x="153.8" y="79">55</text>
<text x="153.8" y="80.7">57</text>
<text x="153.8" y="82.5">59</text>
<text x="160.9" y="79">56</text>
<text x="160.9" y="80.7">58</text>
<text x="160.9" y="82.5">60</text>
<text x="153.8" y="84.3">61</text>
<text x="153.8" y="86.1">63</text>
<text x="153.8" y="87.8">65</text>
<text x="153.8" y="89.6">67</text>
<text x="160.9" y="84.3">62</text>
<text x="160.9" y="86.1">64</text>
<text x="160.9" y="87.8">66</text>
<text x="160.9" y="89.6">68</text>
<text x="153.8" y="91.4">69</text>
<text x="153.8" y="93.2">71</text>
<text x="153.8" y="95">73</text>
<text x="160.9" y="91.4">70</text>
<text x="160.9" y="93.2">72</text>
<text x="160.9" y="95">74</text>
<text x="153.8" y="96.7">75</text>
<text x="153.8" y="98.5">77</text>
<text x="153.8" y="100.3">79</text>
<text x="160.9" y="96.7">76</text>
<text x="160.9" y="98.5">78</text>
<text x="160.9" y="100.3">80</text>
<text x="153.8" y="102.1">81</text>
<text x="153.8" y="103.8">83</text>
<text x="153.8" y="105.6">85</text>
<text x="153.8" y="107.4">87</text>
<text x="160.9" y="102.1">82</text>
<text x="160.9" y="103.8">84</text>
<text x="160.9" y="105.6">86</text>
<text x="160.9" y="107.4">88</text>
<text x="153.8" y="109.2">89</text>
<text x="153.8" y="111">91</text>
<text x="153.8" y="112.7">93</text>
<text x="160.9" y="109.2">90</text>
<text x="160.9" y="111">92</text>
<text x="160.9" y="112.7">94</text>
<text x="153.8" y="114.5">95</text>
<text x="153.8" y="116.3">97</text>
<text x="153.8" y="118.1">99</text>
<text x="160.1" y="118.1">100</text>
<text x="160.9" y="114.5">96</text>
<text x="160.9" y="116.3">98</text>
<text x="159" y="120" transform="rotate(-90 159 120)">P2</text>
<text x="36.3" y="169.8" transform="rotate(-90 36.3 169.8)">TP</text>
<text x="52.3" y="169.8" transform="rotate(-90 52.3 169.8)">TP</text>
<text x="68.3" y="169.8" transform="rotate(-90 68.3 169.8)">TP</text>
<text x="84.3" y="169.8" transform="rotate(-90 84.3 169.8)">TP</text>
</g>
<g font-size="1.6" fill="#000080">
<text x="160.1" y="26.3">CON1A</text>
<text x="160.1" y="122.3">IDC200</text>
<text x="39.2" y="168.6">H1</text>
<text x="39.2" y="170.3">Position Hole</text>
<text x="55.2" y="168.6">H2</text>
<text x="55.2" y="170.3">Position Hole</text>
<text x="71.2" y="168.6">H3</text>
<text x="71.2" y="170.3">Position Hole</text>
<text x="87.2" y="168.6">H4</text>
<text x="87.2" y="170.3">Position Hole</text>
<text x="144.1" y="170.3">R1</text>
<text x="144.1" y="172.1">0</text>
<text x="151.2" y="170.3">R2</text>
<text x="151.2" y="172.1">0</text>
</g>
</svg>
